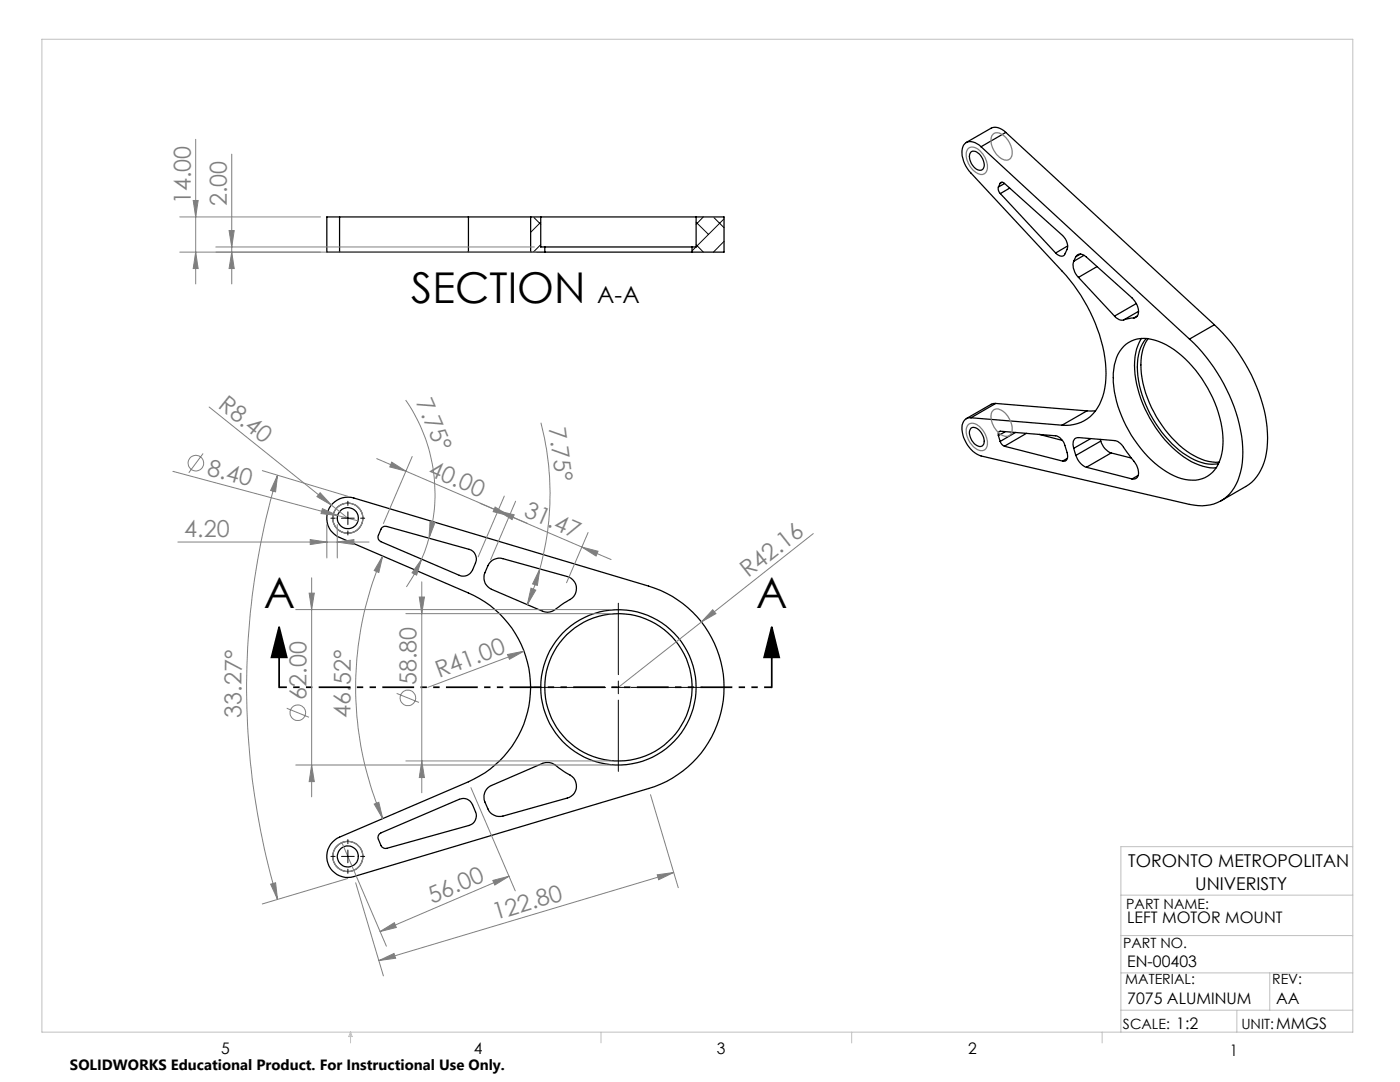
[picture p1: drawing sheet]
<svg xmlns="http://www.w3.org/2000/svg" width="279mm" height="216mm" viewBox="0 0 279 216" stroke-linecap="round" stroke-linejoin="round" font-family="sans-serif">
<g fill="none" stroke="#000" stroke-width=".25">
<path d="M193.7 30.4a1.17 1.17 0 0 1 1.7 .3 2.52 2.52 0 0 1 .7 3.1 1.48 1.48 0 0 1-2-.8 2.37 2.37 0 0 1-.4-2.6zM195.8 29.3a2.43 2.43 0 0 0-3.3-.6 4.1 4.1 0 0 0 .3 4.5l1 1.3 18.1 19.6a32.6 32.6 0 0 1 8.8 19.4 11.7 11.7 0 0 1-3.1 9.6 7.6 7.6 0 0 1-5.7 1.7M195.8 29.3l41.6 38.4M199.2 37.3a1.36 1.36 0 0 0 .4 1.3M199.6 36.6a.52 .52 0 0 1 .8 0l11.7 10.4a2.76 2.76 0 0 1 .3 3.9l-.7 .2-1-.6M199.6 36.6l-.4 .7M199.6 38.6l11.1 11.9M200 36.4l-.4 .2M200.5 36.6l-1.3 .7M200.7 26.4a2.63 2.63 0 0 0-2.9-.8l-5 2.8M200.7 26.4l-4.9 2.9M200.7 26.4l41.7 38.4"/>
<path d="M201.5 37.5l-1.9 1.1M67.8 43.3h-2.6v7h2.6M67.8 43.3h25.7M67.8 50.3h25.7M67.8 43.3v7M93.5 43.3h12.4M93.5 50.3h12.4M93.5 43.3v7M105.9 43.3v7M105.9 43.3h2M105.9 50.3h2.8M107.9 43.3h31"/>
<path d="M107.9 43.3v6h.8M108.7 49.3h29.4M108.7 50.3h29.4M108.7 49.3v1M138.1 49.3v1M138.9 43.3h5.6v7h-6.4M138.9 43.3v6h-.8M213.1 49.1l-2.4 1.4M214.3 52.1a3.2 3.2 0 0 0 .9 3.3M214.7 51.2a1.26 1.26 0 0 1 2.1 .1l9.1 8.1a3.2 3.2 0 0 1 1.1 3.6l-.7 .4M214.7 51.2l-.4 .9M215.2 55.4l7.2 7.7"/>
<path d="M215.7 50.7l-1 .5M216.4 50.9l-2.1 1.2M218.9 53.2l-3.7 2.2M222.4 63.1a1.8 1.8 0 0 0 1.8 .8M224.3 69.1a5.9 5.9 0 0 1 6.2-1.2 19.6 19.6 0 0 1 10.5 9.5 20 20 0 0 1 2.8 13.1 6 6 0 0 1-8 5 19.5 19.5 0 0 1-10-8.6 20.9 20.9 0 0 1-3.4-14.1l.2-.7a6.3 6.3 0 0 1 1.7-3zM226.3 63.4l-2.1 .5M226.8 60.6l-4.4 2.5M227 63l-.7 .4M227.2 62.1l-3 1.8M227.8 67.5a12 12 0 0 0-1 9.1 24.4 24.4 0 0 0 10.9 15.5l2.3 .9 1.5 .3h1.2M228.7 67.6a10.1 10.1 0 0 0-1.5 8.4 23.3 23.3 0 0 0 10.4 15.3 8.1 8.1 0 0 0 5.6 1.2M229.1 67.6a10.4 10.4 0 0 0-1.2 7.9 23.7 23.7 0 0 0 9.6 15 9.3 9.3 0 0 0 5.8 1.7"/>
<path d="M237.4 67.7a33.9 33.9 0 0 1 10.6 21.5 13.1 13.1 0 0 1-2.6 9.4 7.9 7.9 0 0 1-8 2l-41.6-9.6a6 6 0 0 1-3.6-6.6l.1-.3a1.5 1.5 0 0 1 1.5-.7M242.4 64.8a33.6 33.6 0 0 1 10.5 21.6 12.7 12.7 0 0 1-2.6 9.3l-1.1 1-5.5 3.2M242.4 64.8l-5 2.9M193.8 85.4a1.54 1.54 0 0 1 2 .9 2.14 2.14 0 0 1 .2 2.7 1.81 1.81 0 0 1-2-1.1 2.11 2.11 0 0 1-.2-2.5zM193.8 83.4l18.1 1.4M198.7 80.5l-.9 .2-5 2.8M198.7 80.5l-4.9 2.9M198.7 80.5l18.2 1.5M199.2 86.9a.57 .57 0 0 1 .4-.9l11.1 1a2.67 2.67 0 0 1 1.8 1.9 4.6 4.6 0 0 1 .5 2.5 .74 .74 0 0 1-.9 .6M199.2 86.9l.4 1.2M199.6 88.1l.4 .6 .4 .3M200.4 89l11.7 3"/>
<path d="M200.6 86.1l-1.4 .8M202.7 86.3l-3.1 1.8M204.9 86.5l-4.5 2.5M207.4 86.7l4.6 1.2M213 91.4l-.9 .6M214.3 89.5l-.1-.4a1.22 1.22 0 0 1 1-1.8l7.2 .6a3.4 3.4 0 0 1 2.3 2.1l.5 .7a8.3 8.3 0 0 1 2 3.3 1.12 1.12 0 0 1-.2 1.2 1.12 1.12 0 0 1-1.1 .4M214.3 89.5l.4 1.4M214.7 90.9a3.7 3.7 0 0 0 2.1 2.3M216.8 93.2l9.1 2.4M216.9 82l-5 2.8M217.7 87.5l-3.4 2M218.7 82h-1.8"/>
<path d="M219.6 87.7l.1 .3M219.7 88a3.5 3.5 0 0 0 2.1 2.4M219.7 88l-5 2.9M221.8 90.4l-5 2.8M221.8 90.4l4 1M227.2 94.9l-1.3 .7M66.4 100.5a4.2 4.2 0 0 1 4.2-1.1l58.8 17.5a21.1 21.1 0 0 1 15.1 20.2 21.1 21.1 0 0 1-15.1 20.2l-58.8 17.6a4.2 4.2 0 0 1-5.1-2.6 4.2 4.2 0 0 1 2.3-5.3l25.7-11a20.5 20.5 0 0 0 12.4-18.8 20.5 20.5 0 0 0-12.4-18.9l-25.7-11.1a4.2 4.2 0 0 1-1.4-6.7zM76.2 105.3l.5-.3 .5 .1 16.4 4.5a2 2 0 0 1 1.3 2.7 3.9 3.9 0 0 1-1.4 2.4l-.3 .1a1.98 1.98 0 0 1-1.5 0l-15.7-6.7a.94 .94 0 0 1-.5-1.3zM97.9 112.1a2.6 2.6 0 0 1 2.5-.6l12.8 3.5a2.52 2.52 0 0 1 1.8 2.4 2.52 2.52 0 0 1-1.6 2.4l-1.1 .7a5.7 5.7 0 0 1-3 1.7l-1-.2-10.2-4.4a2.51 2.51 0 0 1-1.3-3.3l.6-1.4zM97.4 157.2l.7-.5 10.2-4.4a2.91 2.91 0 0 1 3.2 .9l1.5 1a2.6 2.6 0 0 1 2 2.5 2.6 2.6 0 0 1-1.8 2.5l-12.8 3.6a2.58 2.58 0 0 1-3-1.4 3.5 3.5 0 0 1-.6-3.5zM75.7 166.4l16-6.9a1.97 1.97 0 0 1 2.6 1 3.2 3.2 0 0 1 .6 3.2 1.82 1.82 0 0 1-1.3 1l-16.4 4.6a1.05 1.05 0 0 1-1.2-.6l-.6-1.6z"/>
<circle cx="69.4" cy="103.4" r="2.11"/>
<circle cx="123.4" cy="137.1" r="15.5"/>
<circle cx="123.4" cy="137.2" r="14.7"/>
<circle cx="69.4" cy="170.9" r="2.1"/>
</g>
<g fill="none" stroke="#000" stroke-width=".2">
<path d="M106.6 43.4l1.3 1.4M107.9 44.3l-2 2.1M107.9 48.8l-1.5 1.5M138.9 48.8l1.5 1.5M138.9 44.3l2.5 2.5M140.4 43.3l-1.5 1.5M142.5 43.4l2 2M144.5 43.7l-6.4 6.4M144.5 48.2l-2.1 2.1M66 103.4h.9M68.2 103.4h2.5M69.4 100v.9"/>
<path d="M69.4 102.1v2.6M69.4 105.9v.9M72 103.4h.8M106.6 137.2h14.3M122.1 137.2h2.6M123.4 120.4v14.2M123.4 135.9v2.5M123.4 139.7v14.2M125.9 137.2h14.3M66 170.9h.9M68.2 170.9h2.5M69.4 167.5v.8"/>
<path d="M69.4 169.6v2.6M69.4 173.4v.9M72 170.9h.8"/>
</g>
<g fill="none" stroke="#808080" stroke-width=".2">
<path d="M39.1 27.8v28.9M46.2 30.8v25.9M35.9 43.3h28.1M35.9 50.3h71.1M38.6 40h.9l-.4 3.3zM39.1 50.3l.4 3.3h-.9zM43.1 49.3h63.5M45.7 46h1l-.5 3.3zM46.2 50.3l.5 3.3h-1zM81 79.8a32.9 32.9 0 0 1 4.6 27.6M34.5 94.1l32.9 8.8M40.5 90.5l-2.8 3.8"/>
<path d="M41.7 81.2l24.4 19.6M52.4 93.9l17 5.1M55.4 94.8l-.4 3.3-1-.2zM55.4 94.8a148.1 148.1 0 0 0 0 84.7M63.9 98.3l2.2 2.5-2.8-1.7zM75.2 91.5l5.8 2.5M78.2 92.2l2.8 1.8-3.2-.8zM81 94l18.4 7.9M82.3 91.1l-5.8 13.4M100.6 99l-5.2 12.1M107.9 84.3a55.8 55.8 0 0 1-.2 29.2M35.5 108.2h38.2"/>
<path d="M61.7 118.4h1l-.5 3.2zM61.9 107.7l3.3 .5-3.3 .5zM62.2 115.3v43.7M64.3 101.5l3.1 1.4-3.3-.4zM65.2 104.7v6.6M66.1 100.8l3.3 2.6M67.3 108.2l3.3-.5v1zM67.3 104.7v6.6M67.4 102.9l4 1M76.4 110.9l-.8 3.3-.9-.4zM76.4 110.9a66.3 66.3 0 0 0 0 52.4M83.7 119.1h1l-.5 3.3z"/>
<path d="M84.1 111.6l-1 3.2-.9-.5zM84.1 111.6l-1.3 2.8-1.7 2.7M84.2 116.1v42.1M85.6 107.4l-1.5 4.2M85.8 104l1 .2-1.2 3.2zM95.8 100.4l5.9 2.5M98.8 101.2l2.9 1.7-3.3-.8zM99.4 101.9l5.8 2.5M99.4 101.9l3.2 .8-.4 1zM101.7 102.9l14.4 6.2M102.9 100l-5 11.7M106 117.4l.9 .4-1.7 2.8z"/>
<path d="M107.7 113.5l-.5 3.3-.9-.3zM107.7 113.5l-.8 2.7-1.7 4.4M116.1 109.1l5.9 2.6M116.1 109.1l3.2 .9-.3 .9zM117.4 106.3l-4.3 10M162.3 106.5l-22.3 17.6M59 121.6h63.1M79.2 138.4l4.4 1.8M81 122.4h41.1M101.3 130.6l3.3-.7-2.9 1.7zM104.6 129.9l-19.2 7.3M140 124.1l-16.6 13.1"/>
<path d="M142.2 121.7l.7 .7-2.9 1.7zM57.2 141.3l4.5 1.8M59 152.6h63.1M62.2 152.6l.5 3.4h-1zM81 151.8h41.1M84.2 151.8l.5 3.4h-1zM94 157.2l8.8 20.6M129.8 158.6l5.6 18.5M54 176.4l1-.3 .4 3.4zM68.3 168.2l8.8 20.6M69.4 175.3l-17 5.1M71 176.1l5.5 18.6"/>
<path d="M74.7 160.4l.9-.3 .8 3.2zM98.4 175.7l3.2-.9-2.9 1.8zM101.6 174.8l-25.8 11.1M131.2 174.6l3.2-.5-3 1.4zM134.4 174.1l-58.8 17.6M75.6 191.7l3-1.4 .4 .9zM75.8 185.9l2.9-1.8 .4 1z"/>
<circle cx="39.1" cy="92.4" r="1.55"/>
<circle cx="81.4" cy="139.3" r="1.56"/>
<circle cx="59.4" cy="142.2" r="1.55"/>
</g>
<path d="M55.7 125.1l1.5 6.1h-3zM55.7 125.1v12.1M154 125.1l1.5 6.1h-3zM154 125.1v12.1" fill="none" stroke="#000" stroke-width=".35"/>
<g fill="none" stroke="#808080" stroke-width=".25">
<path d="M193.2 29.7a1.85 1.85 0 0 1 2.7 .7 3.7 3.7 0 0 1 .9 4l-.1 .1a1.53 1.53 0 0 1-2.2-.3 3.9 3.9 0 0 1-1.4-4.4zM198.2 26.8a1.83 1.83 0 0 1 2.5 .6 3.9 3.9 0 0 1 1 4.1 1.64 1.64 0 0 1-2.4-.3 4 4 0 0 1-1.3-4.2zM193.2 84.8a1.76 1.76 0 0 1 2.5 .5 3.8 3.8 0 0 1 1.1 4.2 1.62 1.62 0 0 1-2.5-.3 3.9 3.9 0 0 1-1.2-4.3zM198.2 81.9a1.53 1.53 0 0 1 2.1 .3 4.1 4.1 0 0 1 1.5 4.3 1.51 1.51 0 0 1-2.4 0 4.1 4.1 0 0 1-1.4-4.3z"/>
<circle cx="69.4" cy="103.4" r="3"/>
<circle cx="69.4" cy="170.9" r="3"/>
</g>
<path d="M154 137.1h-98.3" fill="none" stroke="#000" stroke-width=".35" stroke-dasharray="6.3 1.3 1.3 1.3 1.3 1.3" stroke-dashoffset="4.8" stroke-linecap="butt"/>
<g fill="none" stroke="#c0c0c0" stroke-width=".2">
<path d="M8.4 7.8h261.6v198.2h-261.6zM223.7 178.6h46.3M270 168.9h-46.3v37.1M223.7 194.1h46.3M223.7 186.7h46.3M253.4 194.1v7.5M70 206v2.1M70 206l.3 .8h-.7zM119.9 206v2.1M170 206v2.1M220 206v2.1M223.7 201.6h46.3"/>
<path d="M246.8 201.6v4.4"/>
</g>
<path d="M154 125.1l1.5 6.1h-3zM55.7 125.1l1.5 6.1h-3z" fill="#000"/>
<g fill="#808080">
<path d="M63.9 98.3l2.2 2.5-2.8-1.7z"/>
<path d="M64.3 101.5l3.1 1.4-3.3-.4z"/>
<path d="M101.3 130.6l3.3-.7-2.9 1.7z"/>
<path d="M142.2 121.7l.7 .7-2.9 1.7z"/>
<path d="M106 117.4l.9 .4-1.7 2.8zM107.7 113.5l-.5 3.3-.9-.3z"/>
<path d="M84.1 111.6l-1 3.2-.9-.5zM85.8 104l1 .2-1.2 3.2z"/>
<path d="M67.3 108.2l3.3-.5v1zM61.9 107.7l3.3 .5-3.3 .5z"/>
<path d="M131.2 174.6l3.2-.5-3 1.4zM75.6 191.7l3-1.4 .4 .9z"/>
<path d="M75.8 185.9l2.9-1.8 .4 1zM98.4 175.7l3.2-.9-2.9 1.8z"/>
<path d="M76.4 110.9l-.8 3.3-.9-.4zM74.7 160.4l.9-.3 .8 3.2z"/>
<path d="M55.4 94.8l-.4 3.3-1-.2zM54 176.4l1-.3 .4 3.4z"/>
<path d="M83.7 119.1h1l-.5 3.3zM84.2 151.8l.5 3.4h-1zM61.7 118.4h1l-.5 3.2zM62.2 152.6l.5 3.4h-1z"/>
<path d="M78.2 92.2l2.8 1.8-3.2-.8zM99.4 101.9l3.2 .8-.4 1z"/>
<path d="M98.8 101.2l2.9 1.7-3.3-.8zM116.1 109.1l3.2 .9-.3 .9z"/>
<path d="M38.6 40h.9l-.4 3.3zM39.1 50.3l.4 3.3h-.9z"/>
<path d="M45.7 46h1l-.5 3.3zM46.2 50.3l.5 3.3h-1z"/>
</g>
<g font-size="8.5">
<text x="82.1" y="60.5">SECTION</text>
<text x="52.6" y="121.3">A</text>
<text x="150.9" y="121.3">A</text>
</g>
<g font-size="4.7" fill="#808080">
<text x="38.1" y="40.7" transform="rotate(-90 38.1 40.7)">14.00</text>
<text x="45.2" y="41.1" transform="rotate(-90 45.2 41.1)">2.00</text>
<text x="43.4" y="81.2" transform="rotate(39 43.4 81.2)">R8.40</text>
<text x="83" y="80.2" transform="rotate(67 83 80.2)">7.75°</text>
<text x="109.5" y="85.4" transform="rotate(82 109.5 85.4)">7.75°</text>
<text x="41.1" y="94.7" transform="rotate(15 41.1 94.7)">8.40</text>
<text x="85.2" y="94.7" transform="rotate(23 85.2 94.7)">40.00</text>
<text x="36.8" y="107.1">4.20</text>
<text x="104.3" y="103" transform="rotate(23 104.3 103)">31.47</text>
<text x="149.3" y="115.4" transform="rotate(-38 149.3 115.4)">R42.16</text>
<text x="83.1" y="136.7" transform="rotate(-90 83.1 136.7)">58.80</text>
<text x="87.6" y="135.3" transform="rotate(-21 87.6 135.3)">R41.00</text>
<text x="48.2" y="143.2" transform="rotate(-90 48.2 143.2)">33.27°</text>
<text x="61.2" y="139.6" transform="rotate(-90 61.2 139.6)">62.00</text>
<text x="69.9" y="143.2" transform="rotate(-89 69.9 143.2)">46.52°</text>
<text x="86.2" y="180.3" transform="rotate(-23 86.2 180.3)">56.00</text>
<text x="98.9" y="183.7" transform="rotate(-17 98.9 183.7)">122.80</text>
</g>
<text font-size="4.7" x="119.2" y="60.5">A-A</text>
<g font-size="3.5">
<text x="225.2" y="173">TORONTO METROPOLITAN</text>
<text x="238.5" y="177.5">UNIVERISTY</text>
</g>
<g font-size="3.2">
<text x="225" y="184.2">LEFT MOTOR MOUNT</text>
<text x="225" y="192.9">EN-00403</text>
<text x="225" y="200.4">7075 ALUMINUM</text>
<text x="254.7" y="200.4">AA</text>
<text x="44.2" y="210.4">5</text>
<text x="94.6" y="210.3">4</text>
<text x="143.1" y="210.4">3</text>
<text x="193.2" y="210.3">2</text>
<text x="245.4" y="210.6">1</text>
</g>
<text font-size="3" x="14" y="213.5">SOLIDWORKS Educational Product. For Instructional Use Only.</text>
<g font-size="2.8">
<text x="224.8" y="181.4">PART NAME:</text>
<text x="224.1" y="189.2">PART NO.</text>
<text x="224.6" y="196.4">MATERIAL:</text>
<text x="253.9" y="196.4">REV:</text>
<text x="224.1" y="205.3">SCALE: 1:2</text>
<text x="247.7" y="205.3">UNIT:MMGS</text>
</g>
</svg>
